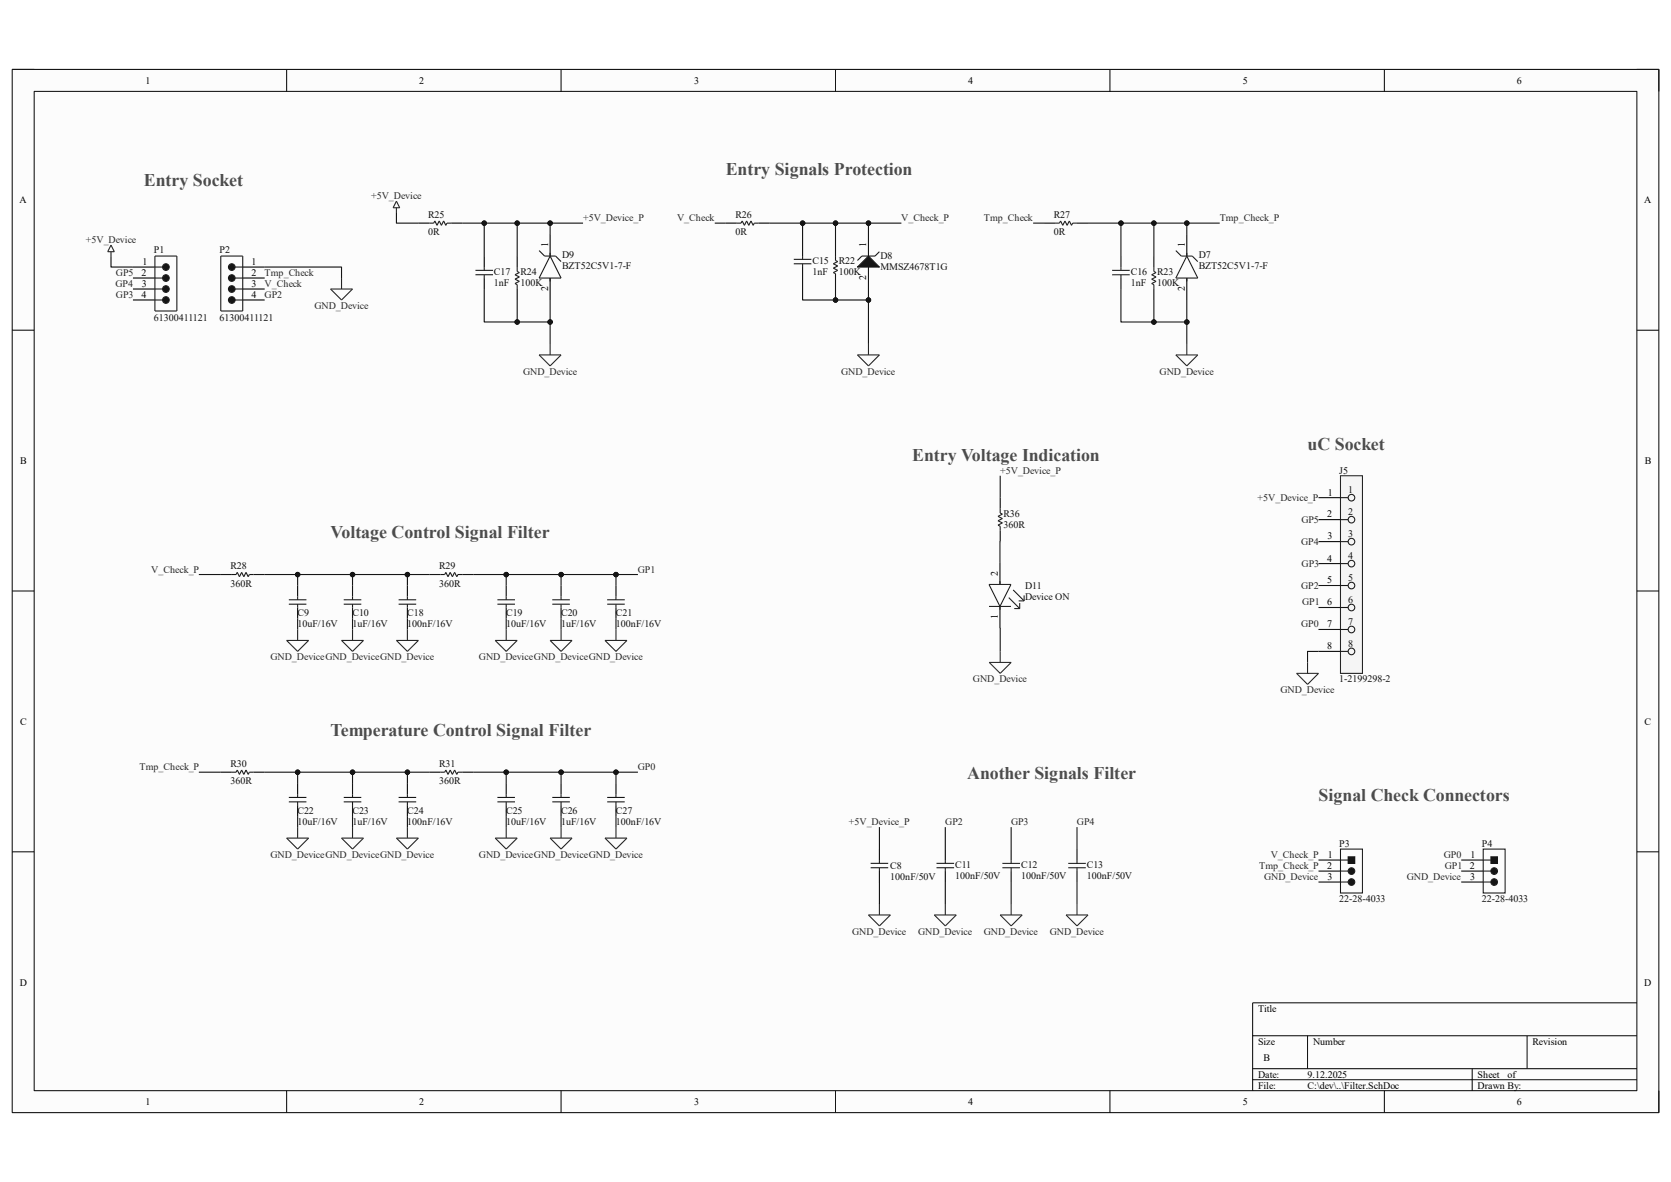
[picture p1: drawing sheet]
<svg xmlns="http://www.w3.org/2000/svg" width="297mm" height="210mm" viewBox="0 0 297 210" stroke-linecap="round" stroke-linejoin="round" font-family="sans-serif">
<path d="M2.2 12.3h292.7v185.4h-292.7z" fill-rule="evenodd" fill="#fcfcfc"/>
<path d="M2.2 12.3h292.7v185.4h-292.7z" fill="none" stroke="#000" stroke-width=".18"/>
<path d="M6.1 16.2h284.8v177.6h-284.8z" fill-rule="evenodd" fill="#fcfcfc"/>
<g fill="none" stroke="#000" stroke-width=".18">
<path d="M2.2 12.3h3.9M6.1 16.2h284.8v177.6h-284.8zM50.9 12.3v3.9M99.7 12.3v3.9M148.5 12.3v3.9M197.3 12.3v3.9M246.1 12.3v3.9M290.9 12.3h4v3.9M2.2 58.7h3.9M290.9 58.7h4M2.2 105h3.9M290.9 105h4"/>
<path d="M2.2 151.4h3.9M290.9 151.4h4M290.9 178.2h-68.2v15.6M50.9 193.8v3.9M99.7 193.8v3.9M148.5 193.8v3.9M197.3 193.8v3.9M222.7 184h68.2M222.7 189.9h68.2M222.7 191.8h68.2M232.4 184v5.9M246.1 193.8v3.9"/>
<path d="M261.7 189.9v3.9M271.4 184v5.9M294.9 193.8v3.9"/>
</g>
<path d="M238.3 84.5h3.9v35.1h-3.9z" fill-rule="evenodd" fill="#f5f5f5"/>
<path d="M209 63.1h3.9l-2 1.9zM210.9 61.1v2M238.3 84.5h3.9v35.1h-3.9zM230.5 119.6h3.9l-2 2zM232.4 117.7v1.9M177.8 162.6h3.9l-2 1.9zM179.7 160.6v2M189.5 162.6h3.9l-2 1.9zM191.4 160.6v2" fill="none" stroke="#262626" stroke-width=".19"/>
<g fill="none" stroke="#1c1c1c" stroke-width=".19">
<path d="M205.1 47.5v.7l.4 .2-.8 .4 .8 .4-.8 .4 .8 .4-.8 .4 .4 .2v.8M209 44.5l1 1h1.9l1 1M210.9 45.5l2 3.9h-3.9zM210.9 44.9v.6M210.9 49.4v.6M177.8 90.4v.8l.4 .2-.8 .3 .8 .4-.8 .4 .8 .4-.8 .4 .4 .2v.8M238.3 88.4h1.3M238.3 92.3h1.3M238.3 96.2h1.3M175.8 103.8h3.9l-2 3.9zM175.8 107.7h3.9M177.7 103.3v.5"/>
<path d="M177.7 107.7v.6M179.3 106.2l2 1.9M180.1 104.8l1.9 2M180.3 108.1h1M181.1 106.8h.9M181.3 107.2v.9M182 105.8v1M238.3 100.1h1.3M238.3 104h1.3M238.3 107.9h1.3M238.3 111.8h1.3M238.3 115.7h1.3"/>
<path d="M178.2 154.2h3.1M178.2 153.4h3.1M179.7 152.8v.6M179.7 154.2v.6M189.9 154.2h3.1M189.9 153.4h3.1M191.4 152.8v.6M191.4 154.2v.6"/>
<circle cx="240.2" cy="88.4" r=".59"/>
<circle cx="240.2" cy="96.2" r=".59"/>
<circle cx="240.2" cy="92.3" r=".59"/>
<circle cx="240.2" cy="107.9" r=".59"/>
<circle cx="240.2" cy="111.8" r=".59"/>
<circle cx="240.2" cy="115.7" r=".59"/>
<circle cx="240.2" cy="100.1" r=".59"/>
<circle cx="240.2" cy="104" r=".59"/>
</g>
<g fill="none" stroke="#000" stroke-width=".19">
<path d="M205.1 45.5v2M205.1 51.4v1.9M210.9 41.6v3.9M210.9 49.4v3.9M177.7 99.9v3.9M177.8 88.4v2M177.8 94.3v1.9M234.4 88.4h3.9M234.4 92.3h3.9M234.4 96.2h3.9M177.7 107.7v3.9M234.4 100.1h3.9"/>
<path d="M234.4 104h3.9M234.4 107.9h3.9M234.4 111.8h3.9M234.4 115.7h3.9M179.7 150.9v1.9M179.7 154.8v1.9M191.4 150.9v1.9M191.4 154.8v1.9"/>
</g>
<path d="M152.4 63.1h3.9l-1.9 1.9zM154.4 61.1v2M154.4 162.6h3.9l-2 1.9zM156.3 160.6v2M166.1 162.6h3.9l-2 1.9zM168 160.6v2" fill="none" stroke="#262626" stroke-width=".2"/>
<g fill="none" stroke="#000" stroke-width=".2">
<path d="M86.1 45.5v2M86.1 49.4v2M91.9 45.5v2M91.9 51.4v1.9M97.8 41.6v3.9M97.8 49.4v3.9M142.7 43.6v1.9M142.7 47.5v1.9M148.5 43.6v1.9M148.5 49.4v2M154.4 41.6v3.9M154.4 47.5v3.9"/>
<path d="M156.3 150.9v1.9M156.3 154.8v1.9M168 150.9v1.9M168 154.8v1.9"/>
</g>
<g fill="none" stroke="#1c1c1c" stroke-width=".2">
<path d="M84.5 48h3.1M84.5 48.8h3.1M86.1 47.5v.5M86.1 48.8v.6M91.9 47.5v.7l.4 .2-.8 .4 .8 .4-.8 .4 .8 .4-.8 .4 .4 .2v.8M95.8 44.5l1 1h2l.9 1M97.8 45.5l1.9 3.9h-3.9zM97.8 44.9v.6M97.8 49.4v.6M141.1 46.1h3.1M141.1 46.9h3.1M142.7 45.5v.6"/>
<path d="M142.7 46.9v.6M148.5 45.5v.8l.4 .2-.8 .4 .8 .4-.8 .3 .8 .4-.8 .4 .4 .2v.8M154.7 153.4h3.2M154.7 154.2h3.2M156.3 152.8v.6M156.3 154.2v.6M166.5 153.4h3.1M166.5 154.2h3.1M168 152.8v.6M168 154.2v.6"/>
</g>
<path d="M152.4 47.5l2-2 1.9 2z" fill="#1c1c1c"/>
<g fill="none" stroke="#1c1c1c" stroke-width=".2">
<path d="M76.3 39.6h.8l.2-.3 .4 .7 .4-.7 .4 .7 .4-.7 .3 .7 .2-.4h.8M130.9 39.6h.8l.2-.3 .4 .7 .4-.7 .4 .7 .4-.7 .4 .7 .2-.4h.7M27.5 49.4h1.4M152.4 47.5l2-2 1.9 2zM156.3 44.7l-.8 .8h-2.3l-.8 .8M41.2 102.1h.8l.2-.4 .4 .8 .4-.8 .3 .8 .4-.8 .4 .8 .2-.4h.8M51.3 106.6h3.2M51.3 107.4h3.2M52.9 106v.6M52.9 107.4v.5M61.1 106.6h3.1M61.1 107.4h3.1"/>
<path d="M62.7 106v.6M62.7 107.4v.5M70.9 106.6h3.1M70.9 107.4h3.1M72.4 106v.6M72.4 107.4v.5M78.3 102.1h.7l.2-.4 .4 .8 .4-.8 .4 .8 .4-.8 .4 .8 .2-.4h.8M88.4 106.6h3.1M88.4 107.4h3.1M90 106v.6M90 107.4v.5M98.2 106.6h3.1"/>
<path d="M98.2 107.4h3.1M99.7 106v.6M99.7 107.4v.5M107.9 106.6h3.1M107.9 107.4h3.1M109.5 106v.6M109.5 107.4v.5M41.2 137.2h.8l.2-.4 .4 .8 .4-.8 .3 .8 .4-.8 .4 .8 .2-.4h.8M78.3 137.2h.7l.2-.4 .4 .8 .4-.8 .4 .8 .4-.8 .4 .8 .2-.4h.8M51.3 141.7h3.2M51.3 142.5h3.2M52.9 141.1v.6"/>
<path d="M52.9 142.5v.6M61.1 141.7h3.1M61.1 142.5h3.1M62.7 141.1v.6M62.7 142.5v.6M70.9 141.7h3.1M70.9 142.5h3.1M72.4 141.1v.6M72.4 142.5v.6M88.4 141.7h3.1M88.4 142.5h3.1M90 141.1v.6"/>
<path d="M90 142.5v.6M98.2 141.7h3.1M98.2 142.5h3.1M99.7 141.1v.6M99.7 142.5v.6M107.9 141.7h3.1M107.9 142.5h3.1M109.5 141.1v.6M109.5 142.5v.6"/>
</g>
<path d="M175.8 117.7h3.9l-1.9 1.9zM177.8 115.7v2" fill="none" stroke="#262626" stroke-width=".19"/>
<g fill="none" stroke="#262626" stroke-width=".2">
<path d="M70.5 35.7l.5 1.2h-1.1zM70.5 36.9v.8M95.8 63.1h3.9l-1.9 1.9zM97.8 61.1v2M50.9 113.8h4l-2 1.9zM52.9 111.8v2M60.7 113.8h3.9l-1.9 1.9zM62.7 111.8v2M70.5 113.8h3.9l-2 1.9zM72.4 111.8v2M88 113.8h3.9l-1.9 1.9zM90 111.8v2"/>
<path d="M97.8 113.8h3.9l-2 1.9zM99.7 111.8v2M107.5 113.8h3.9l-1.9 1.9zM109.5 111.8v2M50.9 148.9h4l-2 2zM52.9 147v1.9M60.7 148.9h3.9l-1.9 2zM62.7 147v1.9M70.5 148.9h3.9l-2 2zM72.4 147v1.9M88 148.9h3.9l-1.9 2zM90 147v1.9"/>
<path d="M97.8 148.9h3.9l-2 2zM99.7 147v1.9M107.5 148.9h3.9l-1.9 2zM109.5 147v1.9"/>
</g>
<g fill="none" stroke="#000" stroke-width=".2">
<path d="M74.4 39.6h1.9M80.2 39.6h2M129 39.6h1.9M134.8 39.6h2M23.6 49.4h3.9M23.6 47.5h3.9M39.2 102.1h2M45.1 102.1h1.9M52.9 104v2M52.9 107.9v2M62.7 104v2M62.7 107.9v2"/>
<path d="M72.4 104v2M72.4 107.9v2M76.3 102.1h2M82.2 102.1h1.9M90 104v2M90 107.9v2M99.7 104v2M99.7 107.9v2M109.5 104v2M109.5 107.9v2M39.2 137.2h2M45.1 137.2h1.9"/>
<path d="M52.9 139.2v1.9M62.7 139.2v1.9M72.4 139.2v1.9M76.3 137.2h2M82.2 137.2h1.9M90 139.2v1.9M99.7 139.2v1.9M109.5 139.2v1.9M52.9 143.1v1.9M62.7 143.1v1.9M72.4 143.1v1.9M90 143.1v1.9"/>
<path d="M99.7 143.1v1.9M109.5 143.1v1.9"/>
</g>
<path d="M185.6 39.6h1.9M191.4 39.6h2" fill="none" stroke="#000" stroke-width=".19"/>
<path d="M187.5 39.6h.8l.2-.3 .4 .7 .4-.7 .4 .7 .4-.7 .4 .7 .2-.4h.7" fill="none" stroke="#1c1c1c" stroke-width=".19"/>
<circle cx="29.5" cy="49.4" r=".59" fill="#1c1c1c"/>
<g fill="none" stroke="#1c1c1c" stroke-width=".2">
<path d="M27.5 47.5h1.4M27.5 51.4h1.4"/>
<circle cx="29.5" cy="49.4" r=".59"/>
</g>
<path d="M23.6 51.4h3.9" fill="none" stroke="#000" stroke-width=".2"/>
<circle cx="29.5" cy="51.4" r=".59" fill="#1c1c1c"/>
<g fill="none" stroke="#1c1c1c" stroke-width=".2">
<path d="M27.5 53.3h1.4"/>
<circle cx="29.5" cy="51.4" r=".59"/>
</g>
<path d="M23.6 53.3h3.9" fill="none" stroke="#000" stroke-width=".2"/>
<circle cx="29.5" cy="53.3" r=".59" fill="#1c1c1c"/>
<g fill="none" stroke="#1c1c1c" stroke-width=".2">
<path d="M27.5 45.5h3.9v9.8h-3.9z"/>
<circle cx="29.5" cy="53.3" r=".59"/>
</g>
<circle cx="29.5" cy="47.5" r=".59" fill="#1c1c1c"/>
<g fill="none" stroke="#1c1c1c" stroke-width=".2">
<path d="M41.8 49.4h1.3"/>
<circle cx="29.5" cy="47.5" r=".59"/>
</g>
<path d="M43.1 49.4h3.9M43.1 47.5h3.9" fill="none" stroke="#000" stroke-width=".2"/>
<circle cx="41.2" cy="49.4" r=".59" fill="#1c1c1c"/>
<g fill="none" stroke="#1c1c1c" stroke-width=".2">
<path d="M41.8 47.5h1.3M41.8 51.4h1.3"/>
<circle cx="41.2" cy="49.4" r=".59"/>
</g>
<path d="M43.1 51.4h3.9" fill="none" stroke="#000" stroke-width=".2"/>
<circle cx="41.2" cy="51.4" r=".59" fill="#1c1c1c"/>
<g fill="none" stroke="#1c1c1c" stroke-width=".2">
<path d="M41.8 53.3h1.3"/>
<circle cx="41.2" cy="51.4" r=".59"/>
</g>
<path d="M43.1 53.3h3.9" fill="none" stroke="#000" stroke-width=".2"/>
<circle cx="41.2" cy="53.3" r=".59" fill="#1c1c1c"/>
<g fill="none" stroke="#1c1c1c" stroke-width=".2">
<path d="M39.2 45.5h3.9v9.8h-3.9z"/>
<circle cx="41.2" cy="53.3" r=".59"/>
</g>
<circle cx="41.2" cy="47.5" r=".59" fill="#1c1c1c"/>
<circle cx="41.2" cy="47.5" r=".59" fill="none" stroke="#1c1c1c" stroke-width=".2"/>
<path d="M19.7 43.5l.6 1.2h-1.2zM19.7 44.7v.8M58.8 51.4h3.9l-2 1.9zM60.7 49.4v2" fill="none" stroke="#262626" stroke-width=".2"/>
<path d="M259.7 156.7h3.9M259.7 154.8h3.9M259.7 152.8h3.9" fill="none" stroke="#000" stroke-width=".19"/>
<path d="M263.6 150.9h3.9v7.8h-3.9z" fill="none" stroke="#1c1c1c" stroke-width=".19"/>
<circle cx="265.6" cy="156.7" r=".59" fill="#1c1c1c"/>
<circle cx="265.6" cy="156.7" r=".59" fill="none" stroke="#1c1c1c" stroke-width=".19"/>
<circle cx="265.6" cy="154.8" r=".59" fill="#1c1c1c"/>
<g fill="none" stroke="#1c1c1c" stroke-width=".19">
<path d="M263.6 154.8h1.4M263.6 156.7h1.4M263.6 152.8h1.4"/>
<circle cx="265.6" cy="154.8" r=".59"/>
</g>
<path d="M265 152.2h1.2v1.2h-1.2z" fill-rule="evenodd" fill="#1c1c1c"/>
<path d="M238.3 150.9h3.9v7.8h-3.9zM265 152.2h1.2v1.2h-1.2z" fill="none" stroke="#1c1c1c" stroke-width=".19"/>
<path d="M234.4 156.7h3.9M234.4 154.8h3.9M234.4 152.8h3.9" fill="none" stroke="#000" stroke-width=".19"/>
<circle cx="240.2" cy="156.7" r=".59" fill="#1c1c1c"/>
<circle cx="240.2" cy="156.7" r=".59" fill="none" stroke="#1c1c1c" stroke-width=".19"/>
<circle cx="240.2" cy="154.8" r=".59" fill="#1c1c1c"/>
<g fill="none" stroke="#1c1c1c" stroke-width=".19">
<path d="M238.3 154.8h1.3M238.3 156.7h1.3M238.3 152.8h1.3"/>
<circle cx="240.2" cy="154.8" r=".59"/>
</g>
<path d="M239.6 152.2h1.2v1.2h-1.2z" fill-rule="evenodd" fill="#1c1c1c"/>
<path d="M197.7 48h3.1M197.7 48.8h3.1M199.2 47.5v.5M199.2 48.8v.6M239.6 152.2h1.2v1.2h-1.2z" fill="none" stroke="#1c1c1c" stroke-width=".19"/>
<path d="M199.2 45.5v2M199.2 49.4v2" fill="none" stroke="#000" stroke-width=".19"/>
<path d="M210.9 39.6v2" fill="none" stroke="#0e0e0e" stroke-width=".19"/>
<circle cx="210.9" cy="39.7" r=".39" fill="#0e0e0e"/>
<circle cx="210.9" cy="39.7" r=".39" fill="none" stroke="#0e0e0e" stroke-width=".18"/>
<path d="M19.7 45.5v2h3.9M35.3 102.1h3.9M35.3 137.2h3.9M47 137.2h29.3" fill="none" stroke="#0e0e0e" stroke-width=".2"/>
<circle cx="52.9" cy="137.2" r=".39" fill="#0e0e0e"/>
<circle cx="52.9" cy="137.2" r=".39" fill="none" stroke="#0e0e0e" stroke-width=".18"/>
<circle cx="62.7" cy="137.2" r=".39" fill="#0e0e0e"/>
<circle cx="62.7" cy="137.2" r=".39" fill="none" stroke="#0e0e0e" stroke-width=".18"/>
<circle cx="72.4" cy="137.2" r=".39" fill="#0e0e0e"/>
<circle cx="72.4" cy="137.2" r=".39" fill="none" stroke="#0e0e0e" stroke-width=".18"/>
<path d="M47 102.1h29.3" fill="none" stroke="#0e0e0e" stroke-width=".2"/>
<circle cx="52.9" cy="102.1" r=".39" fill="#0e0e0e"/>
<circle cx="52.9" cy="102.1" r=".39" fill="none" stroke="#0e0e0e" stroke-width=".18"/>
<circle cx="62.7" cy="102.1" r=".39" fill="#0e0e0e"/>
<circle cx="62.7" cy="102.1" r=".39" fill="none" stroke="#0e0e0e" stroke-width=".18"/>
<circle cx="72.4" cy="102.1" r=".39" fill="#0e0e0e"/>
<circle cx="72.4" cy="102.1" r=".39" fill="none" stroke="#0e0e0e" stroke-width=".18"/>
<path d="M70.5 37.7v1.9h3.9M82.2 39.6h3.9M47 47.5h13.7v1.9" fill="none" stroke="#0e0e0e" stroke-width=".2"/>
<circle cx="86.1" cy="39.7" r=".39" fill="#0e0e0e"/>
<circle cx="86.1" cy="39.7" r=".39" fill="none" stroke="#0e0e0e" stroke-width=".18"/>
<path d="M84.1 137.2h29.3" fill="none" stroke="#0e0e0e" stroke-width=".2"/>
<circle cx="90" cy="137.2" r=".39" fill="#0e0e0e"/>
<circle cx="90" cy="137.2" r=".39" fill="none" stroke="#0e0e0e" stroke-width=".18"/>
<circle cx="99.7" cy="137.2" r=".39" fill="#0e0e0e"/>
<circle cx="99.7" cy="137.2" r=".39" fill="none" stroke="#0e0e0e" stroke-width=".18"/>
<circle cx="109.5" cy="137.2" r=".39" fill="#0e0e0e"/>
<circle cx="109.5" cy="137.2" r=".39" fill="none" stroke="#0e0e0e" stroke-width=".18"/>
<path d="M84.1 102.1h29.3" fill="none" stroke="#0e0e0e" stroke-width=".2"/>
<circle cx="90" cy="102.1" r=".39" fill="#0e0e0e"/>
<circle cx="90" cy="102.1" r=".39" fill="none" stroke="#0e0e0e" stroke-width=".18"/>
<circle cx="99.7" cy="102.1" r=".39" fill="#0e0e0e"/>
<circle cx="99.7" cy="102.1" r=".39" fill="none" stroke="#0e0e0e" stroke-width=".18"/>
<circle cx="109.5" cy="102.1" r=".39" fill="#0e0e0e"/>
<circle cx="109.5" cy="102.1" r=".39" fill="none" stroke="#0e0e0e" stroke-width=".18"/>
<path d="M86.1 51.4v5.8h11.7v3.9" fill="none" stroke="#0e0e0e" stroke-width=".2"/>
<circle cx="91.9" cy="57.2" r=".39" fill="#0e0e0e"/>
<circle cx="91.9" cy="57.2" r=".39" fill="none" stroke="#0e0e0e" stroke-width=".18"/>
<circle cx="97.8" cy="57.2" r=".39" fill="#0e0e0e"/>
<circle cx="97.8" cy="57.2" r=".39" fill="none" stroke="#0e0e0e" stroke-width=".18"/>
<path d="M97.8 41.6v-2h-11.7v5.9" fill="none" stroke="#0e0e0e" stroke-width=".2"/>
<circle cx="97.8" cy="39.7" r=".39" fill="#0e0e0e"/>
<circle cx="97.8" cy="39.7" r=".39" fill="none" stroke="#0e0e0e" stroke-width=".18"/>
<circle cx="91.9" cy="39.7" r=".39" fill="#0e0e0e"/>
<circle cx="91.9" cy="39.7" r=".39" fill="none" stroke="#0e0e0e" stroke-width=".18"/>
<circle cx="86.1" cy="39.7" r=".39" fill="#0e0e0e"/>
<circle cx="86.1" cy="39.7" r=".39" fill="none" stroke="#0e0e0e" stroke-width=".18"/>
<path d="M97.8 39.6h5.8" fill="none" stroke="#0e0e0e" stroke-width=".2"/>
<circle cx="97.8" cy="39.7" r=".39" fill="#0e0e0e"/>
<circle cx="97.8" cy="39.7" r=".39" fill="none" stroke="#0e0e0e" stroke-width=".18"/>
<path d="M127 39.6h2M136.8 39.6h5.9" fill="none" stroke="#0e0e0e" stroke-width=".2"/>
<circle cx="142.7" cy="39.7" r=".39" fill="#0e0e0e"/>
<circle cx="142.7" cy="39.7" r=".39" fill="none" stroke="#0e0e0e" stroke-width=".18"/>
<path d="M142.7 49.4v3.9h11.7v7.8" fill="none" stroke="#0e0e0e" stroke-width=".2"/>
<circle cx="148.5" cy="53.3" r=".39" fill="#0e0e0e"/>
<circle cx="148.5" cy="53.3" r=".39" fill="none" stroke="#0e0e0e" stroke-width=".18"/>
<circle cx="154.4" cy="53.3" r=".39" fill="#0e0e0e"/>
<circle cx="154.4" cy="53.3" r=".39" fill="none" stroke="#0e0e0e" stroke-width=".18"/>
<path d="M154.4 41.6v-2h-11.7v4" fill="none" stroke="#0e0e0e" stroke-width=".2"/>
<circle cx="142.7" cy="39.7" r=".39" fill="#0e0e0e"/>
<circle cx="142.7" cy="39.7" r=".39" fill="none" stroke="#0e0e0e" stroke-width=".18"/>
<circle cx="148.5" cy="39.7" r=".39" fill="#0e0e0e"/>
<circle cx="148.5" cy="39.7" r=".39" fill="none" stroke="#0e0e0e" stroke-width=".18"/>
<circle cx="154.4" cy="39.7" r=".39" fill="#0e0e0e"/>
<circle cx="154.4" cy="39.7" r=".39" fill="none" stroke="#0e0e0e" stroke-width=".18"/>
<path d="M154.4 39.6h5.8" fill="none" stroke="#0e0e0e" stroke-width=".2"/>
<circle cx="154.4" cy="39.7" r=".39" fill="#0e0e0e"/>
<circle cx="154.4" cy="39.7" r=".39" fill="none" stroke="#0e0e0e" stroke-width=".18"/>
<path d="M183.6 39.6h2M193.4 39.6h23.4M177.8 96.2l-.1 3.7M177.7 111.6l.1 4.1" fill="none" stroke="#0e0e0e" stroke-width=".19"/>
<circle cx="199.2" cy="39.7" r=".39" fill="#0e0e0e"/>
<circle cx="199.2" cy="39.7" r=".39" fill="none" stroke="#0e0e0e" stroke-width=".18"/>
<circle cx="205.1" cy="39.7" r=".39" fill="#0e0e0e"/>
<circle cx="205.1" cy="39.7" r=".39" fill="none" stroke="#0e0e0e" stroke-width=".18"/>
<circle cx="210.9" cy="39.7" r=".39" fill="#0e0e0e"/>
<circle cx="210.9" cy="39.7" r=".39" fill="none" stroke="#0e0e0e" stroke-width=".18"/>
<path d="M199.2 51.4v5.8h11.7v-3.9" fill="none" stroke="#0e0e0e" stroke-width=".19"/>
<circle cx="205.1" cy="57.2" r=".39" fill="#0e0e0e"/>
<circle cx="205.1" cy="57.2" r=".39" fill="none" stroke="#0e0e0e" stroke-width=".18"/>
<circle cx="210.9" cy="57.2" r=".39" fill="#0e0e0e"/>
<circle cx="210.9" cy="57.2" r=".39" fill="none" stroke="#0e0e0e" stroke-width=".18"/>
<path d="M234.4 115.7h-2v2" fill="none" stroke="#0e0e0e" stroke-width=".19"/>
<path d="M52.9 137.2v2M52.9 145v2" fill="none" stroke="#0e0e0e" stroke-width=".2"/>
<circle cx="52.9" cy="137.2" r=".39" fill="#0e0e0e"/>
<circle cx="52.9" cy="137.2" r=".39" fill="none" stroke="#0e0e0e" stroke-width=".18"/>
<path d="M52.9 102.1v1.9M52.9 109.9v1.9" fill="none" stroke="#0e0e0e" stroke-width=".2"/>
<circle cx="52.9" cy="102.1" r=".39" fill="#0e0e0e"/>
<circle cx="52.9" cy="102.1" r=".39" fill="none" stroke="#0e0e0e" stroke-width=".18"/>
<path d="M62.7 137.2v2M62.7 145v2" fill="none" stroke="#0e0e0e" stroke-width=".2"/>
<circle cx="62.7" cy="137.2" r=".39" fill="#0e0e0e"/>
<circle cx="62.7" cy="137.2" r=".39" fill="none" stroke="#0e0e0e" stroke-width=".18"/>
<path d="M62.7 102.1v1.9M62.7 109.9v1.9" fill="none" stroke="#0e0e0e" stroke-width=".2"/>
<circle cx="62.7" cy="102.1" r=".39" fill="#0e0e0e"/>
<circle cx="62.7" cy="102.1" r=".39" fill="none" stroke="#0e0e0e" stroke-width=".18"/>
<path d="M72.4 137.2v2M72.4 145v2" fill="none" stroke="#0e0e0e" stroke-width=".2"/>
<circle cx="72.4" cy="137.2" r=".39" fill="#0e0e0e"/>
<circle cx="72.4" cy="137.2" r=".39" fill="none" stroke="#0e0e0e" stroke-width=".18"/>
<path d="M72.4 102.1v1.9M72.4 109.9v1.9" fill="none" stroke="#0e0e0e" stroke-width=".2"/>
<circle cx="72.4" cy="102.1" r=".39" fill="#0e0e0e"/>
<circle cx="72.4" cy="102.1" r=".39" fill="none" stroke="#0e0e0e" stroke-width=".18"/>
<path d="M90 137.2v2M90 145v2" fill="none" stroke="#0e0e0e" stroke-width=".2"/>
<circle cx="90" cy="137.2" r=".39" fill="#0e0e0e"/>
<circle cx="90" cy="137.2" r=".39" fill="none" stroke="#0e0e0e" stroke-width=".18"/>
<path d="M90 102.1v1.9M90 109.9v1.9" fill="none" stroke="#0e0e0e" stroke-width=".2"/>
<circle cx="90" cy="102.1" r=".39" fill="#0e0e0e"/>
<circle cx="90" cy="102.1" r=".39" fill="none" stroke="#0e0e0e" stroke-width=".18"/>
<path d="M91.9 53.3v3.9" fill="none" stroke="#0e0e0e" stroke-width=".2"/>
<circle cx="91.9" cy="57.2" r=".39" fill="#0e0e0e"/>
<circle cx="91.9" cy="57.2" r=".39" fill="none" stroke="#0e0e0e" stroke-width=".18"/>
<path d="M91.9 39.6v5.9" fill="none" stroke="#0e0e0e" stroke-width=".2"/>
<circle cx="91.9" cy="39.7" r=".39" fill="#0e0e0e"/>
<circle cx="91.9" cy="39.7" r=".39" fill="none" stroke="#0e0e0e" stroke-width=".18"/>
<path d="M97.8 53.3v3.9" fill="none" stroke="#0e0e0e" stroke-width=".2"/>
<circle cx="97.8" cy="57.2" r=".39" fill="#0e0e0e"/>
<circle cx="97.8" cy="57.2" r=".39" fill="none" stroke="#0e0e0e" stroke-width=".18"/>
<path d="M99.7 137.2v2M99.7 145v2" fill="none" stroke="#0e0e0e" stroke-width=".2"/>
<circle cx="99.7" cy="137.2" r=".39" fill="#0e0e0e"/>
<circle cx="99.7" cy="137.2" r=".39" fill="none" stroke="#0e0e0e" stroke-width=".18"/>
<path d="M99.7 102.1v1.9M99.7 109.9v1.9" fill="none" stroke="#0e0e0e" stroke-width=".2"/>
<circle cx="99.7" cy="102.1" r=".39" fill="#0e0e0e"/>
<circle cx="99.7" cy="102.1" r=".39" fill="none" stroke="#0e0e0e" stroke-width=".18"/>
<path d="M109.5 137.2v2M109.5 145v2" fill="none" stroke="#0e0e0e" stroke-width=".2"/>
<circle cx="109.5" cy="137.2" r=".39" fill="#0e0e0e"/>
<circle cx="109.5" cy="137.2" r=".39" fill="none" stroke="#0e0e0e" stroke-width=".18"/>
<path d="M109.5 102.1v1.9M109.5 109.9v1.9" fill="none" stroke="#0e0e0e" stroke-width=".2"/>
<circle cx="109.5" cy="102.1" r=".39" fill="#0e0e0e"/>
<circle cx="109.5" cy="102.1" r=".39" fill="none" stroke="#0e0e0e" stroke-width=".18"/>
<path d="M148.5 51.4v1.9" fill="none" stroke="#0e0e0e" stroke-width=".2"/>
<circle cx="148.5" cy="53.3" r=".39" fill="#0e0e0e"/>
<circle cx="148.5" cy="53.3" r=".39" fill="none" stroke="#0e0e0e" stroke-width=".18"/>
<path d="M148.5 39.6v4" fill="none" stroke="#0e0e0e" stroke-width=".2"/>
<circle cx="148.5" cy="39.7" r=".39" fill="#0e0e0e"/>
<circle cx="148.5" cy="39.7" r=".39" fill="none" stroke="#0e0e0e" stroke-width=".18"/>
<path d="M154.4 51.4v1.9" fill="none" stroke="#0e0e0e" stroke-width=".2"/>
<circle cx="154.4" cy="53.3" r=".39" fill="#0e0e0e"/>
<circle cx="154.4" cy="53.3" r=".39" fill="none" stroke="#0e0e0e" stroke-width=".18"/>
<path d="M156.3 147v3.9M156.3 156.7v3.9M168 147v3.9M168 156.7v3.9" fill="none" stroke="#0e0e0e" stroke-width=".2"/>
<path d="M199.2 39.6v5.9M177.8 84.5v3.9M179.7 147v3.9M179.7 156.7v3.9M191.4 147v3.9M191.4 156.7v3.9" fill="none" stroke="#0e0e0e" stroke-width=".19"/>
<circle cx="199.2" cy="39.7" r=".39" fill="#0e0e0e"/>
<circle cx="199.2" cy="39.7" r=".39" fill="none" stroke="#0e0e0e" stroke-width=".18"/>
<path d="M205.1 53.3v3.9" fill="none" stroke="#0e0e0e" stroke-width=".19"/>
<circle cx="205.1" cy="57.2" r=".39" fill="#0e0e0e"/>
<circle cx="205.1" cy="57.2" r=".39" fill="none" stroke="#0e0e0e" stroke-width=".18"/>
<path d="M205.1 39.6v5.9" fill="none" stroke="#0e0e0e" stroke-width=".19"/>
<circle cx="205.1" cy="39.7" r=".39" fill="#0e0e0e"/>
<circle cx="205.1" cy="39.7" r=".39" fill="none" stroke="#0e0e0e" stroke-width=".18"/>
<path d="M210.9 57.2v3.9" fill="none" stroke="#0e0e0e" stroke-width=".19"/>
<circle cx="210.9" cy="57.2" r=".39" fill="#0e0e0e"/>
<circle cx="210.9" cy="57.2" r=".39" fill="none" stroke="#0e0e0e" stroke-width=".18"/>
<g font-size="3.2" fill="#4c4c4c">
<text x="25.6" y="33.1">Entry Socket</text>
<text x="129" y="31.2">Entry Signals Protection</text>
<text x="162.1" y="81.9">Entry Voltage Indication</text>
<text x="232.4" y="79.9">uC Socket</text>
<text x="58.8" y="95.5">Voltage Control Signal Filter</text>
<text x="58.8" y="130.7">Temperature Control Signal Filter</text>
<text x="171.9" y="138.5">Another Signals Filter</text>
<text x="234.4" y="142.4">Signal Check Connectors</text>
</g>
<g font-size="1.8">
<text x="25.9" y="14.9">1</text>
<text x="74.5" y="14.9">2</text>
<text x="123.4" y="14.9">3</text>
<text x="172.1" y="14.9">4</text>
<text x="220.9" y="14.9">5</text>
<text x="269.6" y="14.9">6</text>
<text x="3.5" y="36.1">A</text>
<text x="292.3" y="36.1">A</text>
<text x="25.3" y="47.1">1</text>
<text x="44.7" y="47.1">1</text>
<text x="97.4" y="43.9" transform="rotate(-90 97.4 43.9)">1</text>
<text x="154" y="43.9" transform="rotate(-90 154 43.9)">1</text>
<text x="210.6" y="43.9" transform="rotate(-90 210.6 43.9)">1</text>
<text x="25.1" y="49">2</text>
<text x="25.1" y="52.9">4</text>
<text x="25.2" y="51">3</text>
<text x="44.7" y="49">2</text>
<text x="44.7" y="51">3</text>
<text x="44.7" y="52.9">4</text>
<text x="97.4" y="51.8" transform="rotate(-90 97.4 51.8)">2</text>
<text x="154" y="49.8" transform="rotate(-90 154 49.8)">2</text>
<text x="210.6" y="51.8" transform="rotate(-90 210.6 51.8)">2</text>
<text x="3.6" y="82.4">B</text>
<text x="292.4" y="82.4">B</text>
<text x="236" y="88.1">1</text>
<text x="235.9" y="91.9">2</text>
<text x="236" y="95.8">3</text>
<text x="235.9" y="99.8">4</text>
<text x="177.3" y="102.3" transform="rotate(-90 177.3 102.3)">2</text>
<text x="235.9" y="107.6">6</text>
<text x="235.9" y="103.7">5</text>
<text x="177.3" y="110" transform="rotate(-90 177.3 110)">1</text>
<text x="235.9" y="111.5">7</text>
<text x="235.9" y="115.4">8</text>
<text x="3.6" y="128.8">C</text>
<text x="292.3" y="128.8">C</text>
<text x="235.9" y="154.4">2</text>
<text x="236" y="152.4">1</text>
<text x="261.2" y="154.4">2</text>
<text x="261.4" y="152.4">1</text>
<text x="236" y="156.3">3</text>
<text x="261.3" y="156.3">3</text>
<text x="3.5" y="175.1">D</text>
<text x="223.6" y="179.7">Title</text>
<text x="292.3" y="175.1">D</text>
<text x="223.6" y="185.6">Size</text>
<text x="233.4" y="185.6">Number</text>
<text x="272.4" y="185.6">Revision</text>
<text x="223.6" y="191.5">Date:</text>
<text x="224.6" y="188.6">B</text>
<text x="232.4" y="191.5">9.12.2025</text>
<text x="262.6" y="191.5">Sheet</text>
<text x="268" y="191.5">of</text>
<text x="25.9" y="196.3">1</text>
<text x="74.5" y="196.3">2</text>
<text x="123.4" y="196.3">3</text>
<text x="172.1" y="196.3">4</text>
<text x="220.9" y="196.3">5</text>
<text x="223.6" y="193.4">File:</text>
<text x="232.4" y="193.4">C:\dev\..\Filter.SchDoc</text>
<text x="262.6" y="193.4">Drawn By:</text>
<text x="269.6" y="196.3">6</text>
</g>
<g font-size="1.8" fill="#262626">
<text x="66" y="35.4">+5V_Device</text>
<text x="103.6" y="39.3">+5V_Device_P</text>
<text x="120.4" y="39.3">V_Check</text>
<text x="160.2" y="39.3">V_Check_P</text>
<text x="174.9" y="39.3">Tmp_Check</text>
<text x="216.8" y="39.3">Tmp_Check_P</text>
<text x="15.2" y="43.2">+5V_Device</text>
<text x="20.5" y="51">GP4</text>
<text x="20.6" y="49">GP5</text>
<text x="20.6" y="52.9">GP3</text>
<text x="47" y="49">Tmp_Check</text>
<text x="47" y="51">V_Check</text>
<text x="47" y="52.9">GP2</text>
<text x="55.9" y="54.9">GND_Device</text>
<text x="93" y="66.6">GND_Device</text>
<text x="149.5" y="66.6">GND_Device</text>
<text x="206.1" y="66.6">GND_Device</text>
<text x="177.8" y="84.2">+5V_Device_P</text>
<text x="223.5" y="89">+5V_Device_P</text>
<text x="231.3" y="92.9">GP5</text>
<text x="26.9" y="101.7">V_Check_P</text>
<text x="113.4" y="101.7">GP1</text>
<text x="231.3" y="96.8">GP4</text>
<text x="231.4" y="100.8">GP3</text>
<text x="231.3" y="104.6">GP2</text>
<text x="231.4" y="107.6">GP1</text>
<text x="231.3" y="111.5">GP0</text>
<text x="48.1" y="117.3">GND_DeviceGND_DeviceGND_Device</text>
<text x="85.1" y="117.3">GND_DeviceGND_DeviceGND_Device</text>
<text x="172.9" y="121.2">GND_Device</text>
<text x="227.6" y="123.2">GND_Device</text>
<text x="24.8" y="136.8">Tmp_Check_P</text>
<text x="113.4" y="136.8">GP0</text>
<text x="150.9" y="146.6">+5V_Device_P</text>
<text x="168" y="146.6">GP2</text>
<text x="179.7" y="146.6">GP3</text>
<text x="191.4" y="146.6">GP4</text>
<text x="48.1" y="152.4">GND_DeviceGND_DeviceGND_Device</text>
<text x="85.1" y="152.4">GND_DeviceGND_DeviceGND_Device</text>
<text x="223.8" y="154.4">Tmp_Check_P</text>
<text x="225.9" y="152.4">V_Check_P</text>
<text x="256.6" y="152.4">GP0</text>
<text x="256.8" y="154.4">GP1</text>
<text x="224.7" y="156.3">GND_Device</text>
<text x="250.1" y="156.3">GND_Device</text>
<text x="151.5" y="166.1">GND_Device</text>
<text x="163.2" y="166.1">GND_Device</text>
<text x="174.9" y="166.1">GND_Device</text>
<text x="186.6" y="166.1">GND_Device</text>
</g>
<g font-size="1.8" fill="#0e0e0e">
<text x="76.1" y="38.7">R25</text>
<text x="76.1" y="41.8">0R</text>
<text x="130.7" y="38.7">R26</text>
<text x="130.7" y="41.8">0R</text>
<text x="187.3" y="38.7">R27</text>
<text x="187.3" y="41.8">0R</text>
<text x="27.3" y="44.9">P1</text>
<text x="39" y="44.9">P2</text>
<text x="99.9" y="45.9">D9</text>
<text x="99.9" y="47.9">BZT52C5V1-7-F</text>
<text x="144.4" y="46.9">C15</text>
<text x="149.1" y="46.9">R22</text>
<text x="156.5" y="46.1">D8</text>
<text x="213.1" y="45.9">D7</text>
<text x="213.1" y="47.9">BZT52C5V1-7-F</text>
<text x="87.8" y="48.9">C17</text>
<text x="87.8" y="50.8">1nF</text>
<text x="92.5" y="48.9">R24</text>
<text x="92.5" y="50.8">100K</text>
<text x="144.4" y="48.9">1nF</text>
<text x="149.1" y="48.9">100K</text>
<text x="156.5" y="48">MMSZ4678T1G</text>
<text x="201" y="48.9">C16</text>
<text x="201" y="50.8">1nF</text>
<text x="205.7" y="48.9">R23</text>
<text x="205.7" y="50.8">100K</text>
<text x="27.3" y="57">61300411121</text>
<text x="39" y="57">61300411121</text>
<text x="238" y="84.2">J5</text>
<text x="239.6" y="87.7">1</text>
<text x="178.4" y="91.8">R36</text>
<text x="178.4" y="93.7">360R</text>
<text x="239.6" y="91.6">2</text>
<text x="239.6" y="95.5">3</text>
<text x="41" y="101.1">R28</text>
<text x="78.1" y="101.1">R29</text>
<text x="239.6" y="99.4">4</text>
<text x="41" y="104.3">360R</text>
<text x="78.1" y="104.3">360R</text>
<text x="182.2" y="104.6">D11</text>
<text x="182.2" y="106.6">Device ON</text>
<text x="239.6" y="103.3">5</text>
<text x="239.6" y="107.2">6</text>
<text x="52.9" y="109.5">C9</text>
<text x="52.9" y="111.5">10uF/16V</text>
<text x="62.7" y="109.5">C10</text>
<text x="62.7" y="111.5">1uF/16V</text>
<text x="72.4" y="109.5">C18</text>
<text x="72.4" y="111.5">100nF/16V</text>
<text x="90" y="109.5">C19</text>
<text x="90" y="111.5">10uF/16V</text>
<text x="99.7" y="109.5">C20</text>
<text x="99.7" y="111.5">1uF/16V</text>
<text x="109.5" y="109.5">C21</text>
<text x="109.5" y="111.5">100nF/16V</text>
<text x="239.6" y="111.1">7</text>
<text x="239.6" y="115">8</text>
<text x="238" y="121.2">1-2199298-2</text>
<text x="41" y="136.2">R30</text>
<text x="78.1" y="136.2">R31</text>
<text x="41" y="139.4">360R</text>
<text x="78.1" y="139.4">360R</text>
<text x="52.9" y="144.7">C22</text>
<text x="52.9" y="146.6">10uF/16V</text>
<text x="62.7" y="144.7">C23</text>
<text x="62.7" y="146.6">1uF/16V</text>
<text x="72.4" y="144.7">C24</text>
<text x="72.4" y="146.6">100nF/16V</text>
<text x="90" y="144.7">C25</text>
<text x="90" y="146.6">10uF/16V</text>
<text x="99.7" y="144.7">C26</text>
<text x="99.7" y="146.6">1uF/16V</text>
<text x="109.5" y="144.7">C27</text>
<text x="109.5" y="146.6">100nF/16V</text>
<text x="158.2" y="154.4">C8</text>
<text x="169.8" y="154.2">C11</text>
<text x="181.5" y="154.2">C12</text>
<text x="193.2" y="154.2">C13</text>
<text x="238" y="150.5">P3</text>
<text x="263.4" y="150.5">P4</text>
<text x="158.2" y="156.3">100nF/50V</text>
<text x="169.8" y="156.2">100nF/50V</text>
<text x="181.5" y="156.2">100nF/50V</text>
<text x="193.2" y="156.2">100nF/50V</text>
<text x="238" y="160.2">22-28-4033</text>
<text x="263.4" y="160.2">22-28-4033</text>
</g>
</svg>
